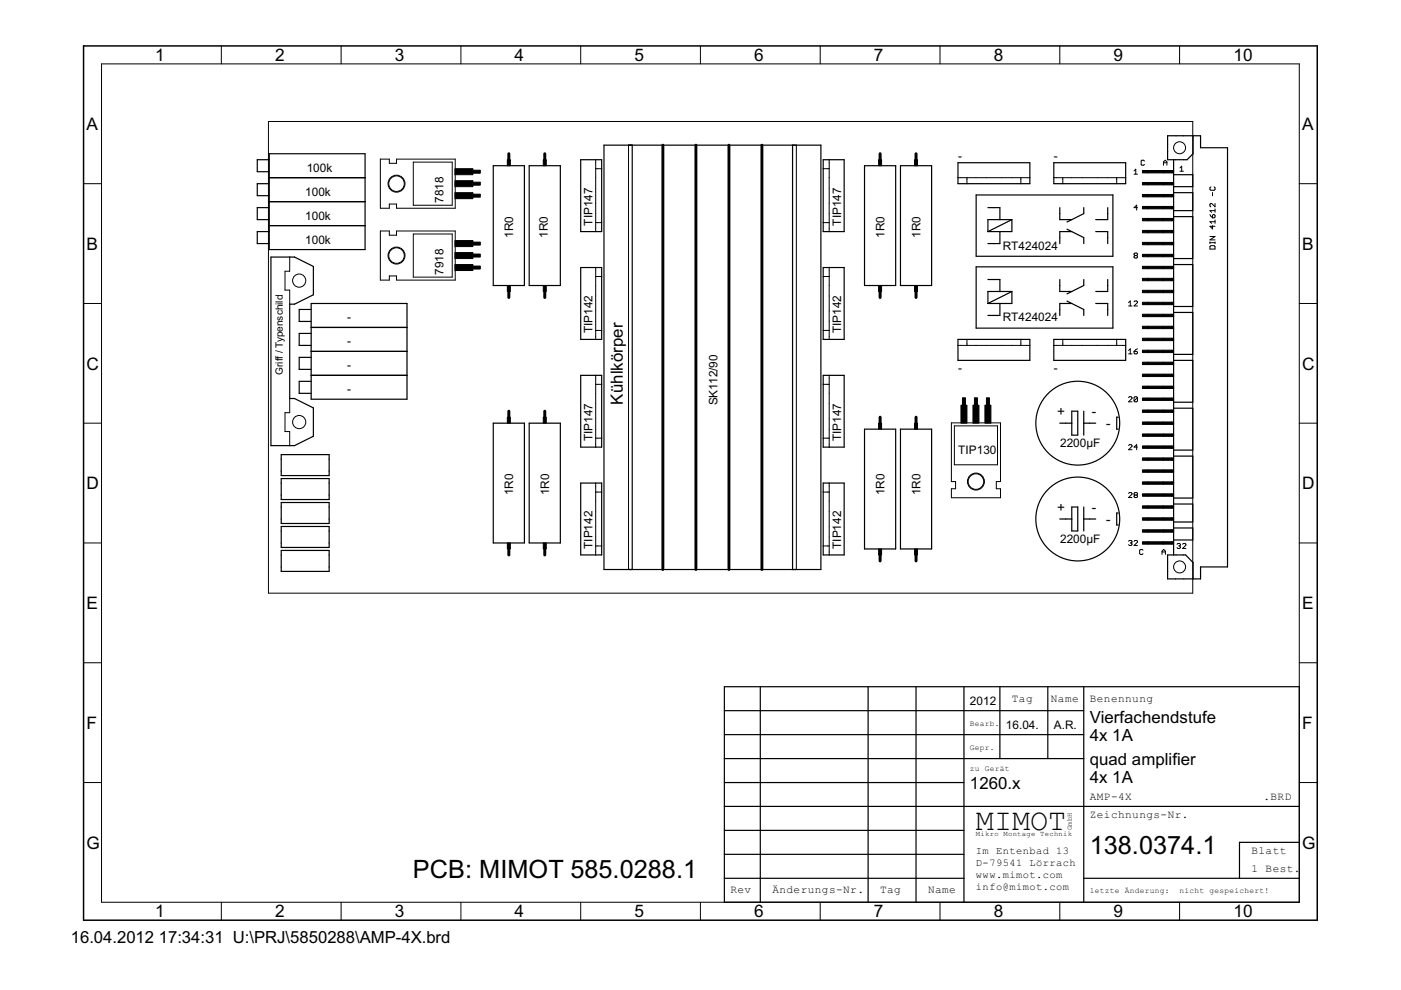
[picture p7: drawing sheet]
<svg xmlns="http://www.w3.org/2000/svg" width="297mm" height="210mm" viewBox="0 0 297 210" stroke-linecap="round" stroke-linejoin="round" font-family="sans-serif">
<g fill="#000" stroke="#000" stroke-width=".25">
<path d="M54.5 33.9v2.5zM54.5 33.9h2.6zM54.5 38.9v2.6zM54.5 38.9h2.6zM57.1 37.7h20.3zM54.5 36.4h2.6zM57.1 32.6v5.1zM57.1 37.7v5.1zM57.1 32.6h20.3zM77.4 32.6v5.1zM77.4 37.7v5.1zM104.6 35.1h6.6z"/>
<path d="M111.2 35.1v25.4zM112.2 35.1h6.6zM118.8 35.1v25.4zM123.1 33.9h3.2zM127.6 33.9v1.9zM127.6 35.8v11.4zM126.3 33.9h1.3zM128.1 30.8h5.9zM133.3 30.8h7.2zM133.3 30.8h.7zM140.5 30.8h7zM147.5 30.8h7.1z"/>
<path d="M154.6 30.8h6.9zM161.5 30.8h6.5zM168 30.8h6zM168 30.8v90zM168 30.8h.8zM174 30.8v90zM174.5 33.9v1.9zM174.5 33.9h1.3zM175.8 33.9h3.2zM179 33.9v15.2zM183.3 35.1h6.6zM189.9 35.1v25.4z"/>
<path d="M190.9 35.1h6.6zM197.5 35.1v25.4zM203.1 34.5v3.2zM203.1 37.7v1.2zM203.1 34.5h15.2zM203.1 38.9h1.9zM205 38.9h11.4zM216.4 38.9h1.9zM218.3 37.7v1.2zM218.3 34.5v3.2zM223.4 34.5v3.2zM223.4 37.7v1.2z"/>
<path d="M223.4 34.5h15.3zM223.4 38.9h1.9zM225.3 38.9h11.5zM236.8 38.9h1.9zM238.7 37.7v1.2zM238.7 34.5v3.2zM247.6 33.9h1.2zM247.6 28.8v1.8zM247.6 32.1v1.8zM247.6 30.6v1.5zM248.8 33.9v3.1zM248.8 37v2.6z"/>
<path d="M248.8 39.6v1.3zM248.8 33.9h.4zM249.2 33.9h1.8zM247.6 28.8h1.7zM249.3 28.8h1.6zM251 33.9h.7zM251.7 33.9l1.3-1.3zM252.9 37v2.6zM248.8 37h4.1zM248.8 39.6h4.1zM253 28.8v3.8zM250.9 28.8h2.1z"/>
<path d="M254.5 28.8v2.5zM253 28.8h1.5zM254.5 31.3h5.8zM54.5 44v2.6zM54.5 44h2.6zM54.5 49.1v2.5zM54.5 49.1h2.6zM57.1 42.8h20.3zM54.5 41.5h2.6zM57.1 47.8h20.3zM54.5 46.6h2.6zM57.1 42.8v5z"/>
<path d="M57.1 52.9h20.3zM54.5 51.6h2.6zM57.1 47.8v5.1zM57.4 54.5v40zM57.4 54.5h4zM61.4 54.5h1zM62.4 54.5l4 2zM77.4 42.8v5zM77.4 47.8v5.1zM123.1 49.1h3.2zM123.1 33.9v15.2zM126.3 49.1h1.3z"/>
<path d="M123.1 56.7h3.2zM127.6 47.2v1.9zM127.6 56.7v1.9zM127.6 58.6v11.5zM126.3 56.7h1.3zM174.5 47.2v1.9zM174.5 35.8v11.4zM174.5 49.1h1.3zM174.5 56.7v1.9zM175.8 49.1h3.2zM174.5 56.7h1.3zM175.8 56.7h3.2z"/>
<path d="M179 56.7v15.3zM207 54.3h29zM207 41.3v13zM207 56.6v13zM209.5 46.6v2.5zM209.5 49.1h2.5zM209.5 49.1l5-2.5zM209.5 51.6h1.2zM209.5 44h1.2zM209.5 59.3h1.2zM210.7 44h1.3zM210.7 59.3h1.3z"/>
<path d="M212 44v2.6zM209.5 46.6h2.5zM212 49.1h2.5zM212 49.1v2.5zM210.7 51.6h1.3zM212 59.3v2.5zM214.5 46.6v2.5zM212 46.6h2.5zM224.7 49.1v1.3zM224.7 49.1h2.5zM224.7 45.3v1.3zM224.7 46.6h2.5z"/>
<path d="M224.7 50.4v1.2zM224.7 44v1.3zM224.7 59.3v1.2zM226.2 48.6l3.6 1.8zM226.2 47.1l3.6-1.8zM229.8 50.4v1.2zM229.8 44v1.3zM229.8 59.3v1.2zM234.9 49.1v1.3zM232.3 49.1h2.6zM234.9 45.3v1.3zM232.3 46.6h2.6z"/>
<path d="M234.9 50.4v1.2zM234.9 44v1.3zM234.9 59.3v1.2zM236 41.3v13zM207 41.3h29zM207 56.6h29zM248.8 40.9v3.8zM248.8 44.7v1.2zM248.8 45.9v8.9zM248.8 54.8v1.3zM248.8 56.1v8.9zM248.8 40.9h4.1z"/>
<path d="M252.9 40.9v3.8zM248.8 44.7h4.1zM248.8 45.9h4.1zM252.9 45.9v8.9zM248.8 54.8h4.1zM248.8 56.1h4.1zM252.9 56.1v8.9zM61.4 64.5h1zM62.4 64.5l4-2zM63.4 65.6v2.6zM63.4 65.6h2.6zM63.4 70.7v2.5z"/>
<path d="M63.4 70.7h2.6zM63.4 75.8v2.5zM63.4 75.8h2.6zM66 69.4h20.3zM63.4 68.2h2.6zM66 64.3v5.1zM66 74.5h20.3zM63.4 73.2h2.6zM66 69.4v5.1zM66 79.6h20.3zM63.4 78.3h2.6zM66 74.5v5.1z"/>
<path d="M66 79.6v5zM66.4 56.5v6zM66 64.3h20.3zM86.3 64.3v5.1zM86.3 69.4v5.1zM86.3 74.5v5.1zM86.3 79.6v5zM104.6 35.1v25.4zM104.6 60.5h6.6zM112.2 35.1v25.4zM112.2 60.5h6.6zM123.1 72h3.2z"/>
<path d="M123.1 56.7v15.3zM126.3 72h1.3zM123.1 79.6h3.2zM127.6 70.1v1.9zM127.6 79.6v1.9zM126.3 79.6h1.3zM174.5 70.1v1.9zM174.5 58.6v11.5zM174.5 72h1.3zM175.8 72h3.2zM174.5 79.6h1.3zM175.8 79.6h3.2z"/>
<path d="M179 79.6v15.2zM183.3 35.1v25.4zM183.3 60.5h6.6zM190.9 35.1v25.4zM190.9 60.5h6.6zM203.1 72h1.9zM203.1 72v1.2zM203.1 73.2v3.2zM205 72h11.4zM207 69.6h29zM209.5 61.8v2.5zM209.5 64.3h2.5z"/>
<path d="M209.5 64.3l5-2.5zM209.5 66.9h1.2zM209.5 61.8h2.5zM212 64.3h2.5zM212 64.3v2.6zM210.7 66.9h1.3zM214.5 61.8v2.5zM212 61.8h2.5zM216.4 72h1.9zM218.3 73.2v3.2zM218.3 72v1.2zM203.1 76.4h15.2z"/>
<path d="M223.4 72h1.9zM223.4 72v1.2zM223.4 73.2v3.2zM224.7 64.3v1.3zM224.7 64.3h2.5zM224.7 60.5v1.3zM224.7 61.8h2.5zM224.7 65.6v1.3zM225.3 72h11.5zM226.2 63.8l3.6 1.8zM226.2 62.3l3.6-1.8zM229.8 65.6v1.3z"/>
<path d="M234.9 64.3v1.3zM232.3 64.3h2.6zM234.9 60.5v1.3zM232.3 61.8h2.6zM234.9 65.6v1.3zM236 56.6v13zM236.8 72h1.9zM238.7 73.2v3.2zM238.7 72v1.2zM223.4 76.4h15.3zM248.8 65v1.2zM248.8 66.2v8.9z"/>
<path d="M248.8 75.1v1.3zM248.8 76.4v8.9zM248.8 65h4.1zM248.8 66.2h4.1zM252.9 66.2v8.9zM248.8 75.1h4.1zM248.8 76.4h4.1zM252.9 76.4v8.9zM57.4 94.5h4zM59.6 96.4v.9zM59.6 99.9v.9zM59.6 97.3v2.6z"/>
<path d="M61.4 94.5h1zM61.4 64.5v20zM62.4 94.5l4-2zM61.4 84.5h1zM63.4 80.9v2.5zM63.4 80.9h2.6zM66 84.6h20.3zM63.4 83.4h2.6zM66.4 86.5v6zM62.4 84.5l4 2zM69.8 96.4v.9zM59.6 96.4h10.2z"/>
<path d="M69.8 97.3v2.6zM111.2 89.7v25.4zM104.6 89.7h6.6zM118.8 89.7v25.4zM112.2 89.7h6.6zM123.1 94.8h3.2zM123.1 79.6v15.2zM126.3 94.8h1.3zM127.6 81.5v11.4zM127.6 92.9v1.9zM174.5 92.9v1.9zM174.5 81.5v11.4z"/>
<path d="M174.5 79.6v1.9zM174.5 94.8h1.3zM175.8 94.8h3.2zM189.9 91v25.4zM183.3 91h6.6zM197.5 91v25.4zM190.9 91h6.6zM226 89.7h1.2zM224.7 89.7h1.3zM227.2 92.3h1.3zM227.2 89.7v2.6zM227.2 87.2v2.5z"/>
<path d="M228.5 87.2v5.1zM227.2 87.2h1.3zM229.8 87.2v2.5zM229.8 89.7h1.2zM229.8 89.7v2.6zM231 89.7h1.3zM236.8 88.5v2.5zM236.8 91h.3zM236.8 88.5h.3zM248.8 85.3v1.2zM248.8 86.5v8.9zM248.8 95.4v1.3z"/>
<path d="M248.8 96.7v8.9zM248.8 85.3h4.1zM248.8 86.5h4.1zM252.9 86.5v8.9zM248.8 95.4h4.1zM248.8 96.7h4.1zM252.9 96.7v8.9zM59.6 116.7v1zM59.6 100.8h10.2zM59.6 101.5v.9zM59.6 105v.9zM59.6 105.9h10.2z"/>
<path d="M59.6 106.5v1zM59.6 110v1zM59.6 111h10.2zM59.6 111.6v1zM59.6 115.1v1zM59.6 116.1h10.2zM59.6 117.7v2.5zM59.6 102.4v2.6zM59.6 107.5v2.5zM59.6 112.6v2.5zM69.8 116.7v1zM59.6 116.7h10.2z"/>
<path d="M69.8 99.9v.9zM69.8 101.5v.9zM59.6 101.5h10.2zM69.8 105v.9zM69.8 106.5v1zM59.6 106.5h10.2zM69.8 110v1zM69.8 111.6v1zM59.6 111.6h10.2zM69.8 115.1v1zM69.8 102.4v2.6zM69.8 107.5v2.5z"/>
<path d="M69.8 112.6v2.5zM104.6 115.1h6.6zM104.6 89.7v25.4zM112.2 115.1h6.6zM112.2 89.7v25.4zM123.1 117.7h3.2zM123.1 102.4v15.3zM126.3 117.7h1.3zM123.1 102.4h3.2zM127.6 102.4v1.9zM127.6 104.3v11.5zM127.6 115.8v1.9z"/>
<path d="M126.3 102.4h1.3zM174.5 115.8v1.9zM174.5 104.3v11.5zM174.5 102.4v1.9zM174.5 117.7h1.3zM174.5 102.4h1.3zM175.8 117.7h3.2zM175.8 102.4h3.2zM179 102.4v15.3zM183.3 116.4h6.6zM183.3 91v25.4zM190.9 116.4h6.6z"/>
<path d="M190.9 91v25.4zM226 110h1.2zM224.7 110h1.3zM227.2 112.6h1.3zM227.2 110v2.6zM227.2 107.5v2.5zM228.5 107.5v5.1zM227.2 107.5h1.3zM229.8 107.5v2.5zM229.8 110h1.2zM229.8 110v2.6zM231 110h1.3z"/>
<path d="M236.8 108.8v2.5zM236.8 111.3h.3zM236.8 108.8h.3zM247.6 117.7v1.6zM247.6 117.7h1.2zM248.8 105.6v1.3zM248.8 106.9v3.8zM248.8 110.7v1.2zM248.8 111.9v2.6zM248.8 114.5v3.2zM248.8 117.7h.5zM249.3 117.7h1.6z"/>
<path d="M250.9 117.7h.5zM248.8 105.6h4.1zM248.8 106.9h4.1zM252.9 106.9v3.8zM248.8 110.7h4.1zM248.8 111.9h4.1zM252.9 111.9v2.6zM248.8 114.5h4.1zM251.4 117.7l1.6 1.6zM253 119.3v3.4zM59.6 120.2v1zM59.6 121.2h10.2z"/>
<path d="M69.8 120.2v1zM69.8 117.7v2.5zM128.1 30.8v90zM133.3 120.8h.7zM128.1 120.8h5.9zM134 30.8v90zM134 120.8h6.5zM140.5 120.8h7zM147.5 120.8h7.1zM154.6 120.8h6.9zM161.5 120.8h6.5zM168 120.8h.8z"/>
<path d="M168 120.8h6zM247.6 121.1v1.6zM247.6 119.3v1.8zM247.6 122.7h1.6zM249.2 122.7h1.8zM253 122.7h1.5zM251 122.7h2zM254.5 120.2v2.5zM254.5 120.2h5.8zM260.3 31.3v88.9zM153.6 155.8h76.2zM161.2 145.6v45.7z"/>
<path d="M184.1 145.6v45.7zM194.2 145.6v45.7zM212 145.6v15.2zM222.2 145.6v15.2zM153.6 150.7h76.2zM229.8 145.6v15.2zM153.6 145.6h121.9zM153.6 171h121.9zM153.6 160.8v10.2zM153.6 145.6v15.2zM153.6 176.1h50.8zM153.6 165.9h50.8z"/>
<path d="M229.8 160.8v25.4zM153.6 160.8h76.2zM262.8 178.6v7.6zM262.8 178.6h12.7zM275.5 145.6v25.4zM153.6 181.1h50.8zM153.6 191.3h50.8zM153.6 186.2v5.1zM153.6 171v15.2zM153.6 186.2h50.8zM204.4 191.3h25.4zM204.4 186.2v5.1z"/>
<path d="M204.4 145.6v40.6zM229.8 191.3h45.7zM229.8 186.2v5.1zM229.8 186.2h45.7zM275.5 186.2v5.1zM275.5 171v15.2z"/>
</g>
<g fill="#000" stroke="#000" stroke-width=".21">
<path d="M21.5 13.5v177.8zM46.9 9.7v3.8zM72.3 9.7v3.8zM97.7 9.7v3.8zM123.1 9.7v3.8zM148.5 9.7v3.8zM173.9 9.7v3.8zM199.3 9.7v3.8zM224.7 9.7v3.8zM250.1 9.7v3.8zM21.5 13.5h254zM17.7 38.9h3.8z"/>
<path d="M56.9 25.8v100zM80.6 33.7v10.5zM82.5 33.7v.9zM80.6 33.7h1.9zM84.1 33.7v.9zM82.5 34.6h1.6zM87.6 34.4h8.3zM87.6 34.4v9.1zM84.1 33.7h12.4zM126.3 37.7v2.2zM126.3 33.9v.6zM126.3 34.5v1.3z"/>
<path d="M126.3 35.8v1.9zM126.3 39.9v3.2zM126.6 35.8h1zM126.3 35.8h.3zM133.3 30.8v90zM168.8 30.8v90zM174.5 35.8h1zM175.5 35.8h.3zM175.8 37.7v2.2zM175.8 33.9v.6zM175.8 35.8v1.9zM175.8 34.5v1.3z"/>
<path d="M203.1 37.7h.6zM205 38v.9zM203.7 37.7h1.3zM205 37.7v.3zM205 37.7h1.9zM206.9 37.7h2.2zM209.1 37.7h3.2zM212.3 37.7h2.2zM216.4 38v.9zM214.5 37.7h1.9zM216.4 37.7v.3zM216.4 37.7h1.3z"/>
<path d="M217.7 37.7h.6zM223.4 37.7h.7zM225.3 38v.9zM224.1 37.7h1.2zM225.3 37.7v.3zM225.3 37.7h1.9zM227.2 37.7h2.3zM229.5 37.7h3.1zM232.6 37.7h2.3zM236.8 38v.9zM234.9 37.7h1.9zM236.8 37.7v.3z"/>
<path d="M236.8 37.7h1.2zM238 37.7h.7zM240.4 36.2l.4-.3zM240.4 36.9h.8zM240.8 35.9v1zM241.9 34.1v.8zM241.9 34.9l.2 .1zM242.1 34l-.2 .1zM242.1 35h.4zM242.1 34h.4zM242.5 35l.1-.1zM242.5 34l.1 .1z"/>
<path d="M246.7 34.3v.7zM246.7 34.3l.3-.3zM246.7 34.5h.7zM247 34l.4 .3zM247.4 34.3v.7zM250.2 35.6l.3-.4zM250.2 36.3h.7zM250.5 35.2v1.1zM56.9 25.8h196zM256.5 39.8v.4zM256.7 39.6l-.2 .2zM257.4 39.6l.2 .2z"/>
<path d="M275.5 38.9h3.8zM60.4 57.5h1zM61.4 54.5v3zM80.6 49v10.4zM82.5 43.3v.9zM80.6 44.2h1.9zM82.5 49v.9zM80.6 49h1.9zM82.5 58.5v.9zM80.6 59.4h1.9zM84.1 43.3v.9zM82.5 43.3h1.6z"/>
<path d="M84.1 49v.9zM82.5 49.9h1.6zM84.1 58.5v.9zM82.5 58.5h1.6zM87.6 49.6h8.3zM87.6 49.6v9.2zM95.9 34.4v9.1zM87.6 43.5h8.3zM95.9 49.6v9.2zM87.6 58.8h8.3zM96.5 33.7v10.5zM84.1 44.2h12.4z"/>
<path d="M96.5 49v10.4zM84.1 49h12.4zM84.1 59.4h12.4zM126.3 43.1v2.2zM126.3 48.5v.6zM126.3 56.7v.7zM126.3 45.3v1.9zM126.3 47.2v1.3zM126.3 57.4v1.2zM126.3 58.6v1.9zM126.6 47.2h1zM126.6 58.6h1z"/>
<path d="M126.3 47.2h.3zM126.3 58.6h.3zM174.5 47.2h1zM174.5 58.6h1zM175.5 47.2h.3zM175.5 58.6h.3zM175.8 43.1v2.2zM175.8 48.5v.6zM175.8 56.7v.7zM175.8 47.2v1.3zM175.8 45.3v1.9zM175.8 39.9v3.2z"/>
<path d="M175.8 57.4v1.2zM240.4 44h.8zM240.4 53.8l.2-.1zM240.4 54.4v.1zM240.4 54.4l.2-.2zM240.4 53.8v.2zM240.6 53.7h.4zM240.4 54.5l.2 .2zM240.4 54l.2 .2zM240.6 54.2h.4zM241 43.5v1.1zM240.4 44l.6-.5z"/>
<path d="M241 53.7l.2 .1zM241 54.2l.2 .2zM240.6 54.7h.4zM241.2 53.8v.2zM241.2 54l-.2 .2zM241.2 54.4v.1zM241.2 54.5l-.2 .2zM256.5 52.8h1.1zM256.5 52.3v.5zM256.5 51.3v.3zM256.5 50.9l1.1-.8zM256.5 48l.6 .5z"/>
<path d="M256.5 47h1.1zM256.5 45.5l.2 .3zM256.5 44.7h1.1zM256.5 43.3v.4zM256.5 43.7l.2 .2zM256.5 40.2l.2 .1zM256.7 52.1l-.2 .2zM256.7 45.8l.4 .4zM256.5 43.3l.2-.2zM256.7 40.3h.7zM256.5 47l.4 .3zM256.5 44.7l.4 .3z"/>
<path d="M256.7 43.1h.2zM257.1 47.8v.7zM257.1 46.2h.3zM257.1 45.7v.5zM257.1 40.8v.7zM257.2 45.5l-.1 .2zM256.7 52.1h.7zM257.4 46.2l.2-.2zM257.2 45.5h.2zM257.4 40.3l.2-.1zM257.6 52.3v.5zM257.4 52.1l.2 .2z"/>
<path d="M257.6 51.3v.3zM256.5 51.5h1.1zM256.5 50.9h1.1zM256.5 50.1h1.1zM256.5 48h1.1zM257.6 46.6v.7zM257.6 45.7v.3zM257.4 45.5l.2 .2zM257.6 44.3v.7zM257.6 43.1v.8zM256.9 43.1l.7 .8zM257.6 39.8v.4z"/>
<path d="M17.7 64.3h3.8zM60.4 57.5v4zM61.4 61.5v3zM60.4 61.5h1zM126.3 60.5v2.3zM126.3 65.9v2.3zM126.3 71.3v.7zM126.3 79.6v.6zM126.3 62.8v3.1zM126.3 68.2v1.9zM126.3 70.1v1.2zM126.6 70.1h1z"/>
<path d="M126.3 70.1h.3zM174.5 70.1h1zM175.5 70.1h.3zM175.8 65.9v2.3zM175.8 60.5v2.3zM175.8 71.3v.7zM175.8 70.1v1.2zM175.8 68.2v1.9zM175.8 62.8v3.1zM175.8 58.6v1.9zM203.1 73.2h.6zM203.7 73.2h1.3z"/>
<path d="M205 72v.9zM205 73.2h1.9zM205 72.9v.3zM206.9 73.2h2.2zM209.1 73.2h3.2zM212.3 73.2h2.2zM214.5 73.2h1.9zM216.4 72v.9zM216.4 73.2h1.3zM216.4 72.9v.3zM217.7 73.2h.6zM223.4 73.2h.7z"/>
<path d="M224.1 73.2h1.2zM225.3 72v.9zM225.3 73.2h1.9zM225.3 72.9v.3zM227.2 73.2h2.3zM229.5 73.2h3.1zM232.6 73.2h2.3zM234.9 73.2h1.9zM236.8 72v.9zM236.8 73.2h1.2zM236.8 72.9v.3zM238 73.2h.7z"/>
<path d="M239.3 64.2l.3-.4zM239.3 64.9h.7zM239.3 74.3l.3-.3zM239.3 75h.7zM239.6 63.8v1.1zM239.6 74v1zM240.4 64.9l.8-.7zM240.4 74.5v.3zM240.4 74.8l.2 .2zM240.4 64l.2-.2zM240.6 75h.4zM240.4 74.5l.4-.4z"/>
<path d="M240.6 63.8h.4zM241.2 74.8l-.2 .2zM240.4 74.5h.6zM240.4 64.9h.8zM241.2 64v.2zM241 63.8l.2 .2zM240.8 74.1l.4-.1zM241.2 74.7v.1zM241 74.5l.2 .2zM275.5 64.3h3.8zM17.7 89.7h3.8zM60.4 87.5v4z"/>
<path d="M60.4 91.5h1zM61.4 84.5v3zM60.4 87.5h1zM61.4 91.5v3zM126.3 83.4v2.2zM126.3 88.8v2.2zM126.3 94.2v.6zM126.3 80.2v1.3zM126.3 81.5v1.9zM126.3 85.6v3.2zM126.3 91v1.9zM126.3 92.9v1.3z"/>
<path d="M126.6 92.9h1zM126.6 81.5h1zM126.3 81.5h.3zM126.3 92.9h.3zM174.5 81.5h1zM174.5 92.9h1zM175.5 92.9h.3zM175.5 81.5h.3zM175.8 88.8v2.2zM175.8 83.4v2.2zM175.8 94.2v.6zM175.8 79.6v.6z"/>
<path d="M175.8 92.9v1.3zM175.8 91v1.9zM175.8 85.6v3.2zM175.8 81.5v1.9zM175.8 80.2v1.3zM201.7 89.7v12.4zM202.3 90.3v8.2zM202.3 98.5h9.2zM202.3 90.3h9.2zM211.5 90.3v8.2zM201.7 89.7h10.4zM212.1 89.7v12.4z"/>
<path d="M239.3 85.2l.7-.7zM239.3 95.4l.7-.8zM239.4 84.1l-.1 .2zM239.4 94.3l-.1 .2zM239.4 84.1h.4zM239.4 94.3h.4zM239.3 85.2h.7zM240 84.3v.2zM239.8 84.1l.2 .2zM239.3 95.4h.7zM240 94.5v.1zM239.8 94.3l.2 .2z"/>
<path d="M240.4 84.3v.7zM240.4 84.3l.2-.2zM240.4 85l.8-.7zM240.4 94.8h.8zM240.6 84.1h.4zM240.4 85l.2 .2zM241 84.1l.2 .2zM240.6 85.2h.4zM241 94.3v1.1zM240.4 94.8l.6-.5zM241.2 84.3v.7zM241.2 85l-.2 .2z"/>
<path d="M275.5 89.7h3.8zM17.7 115.1h3.8zM126.3 106.2v2.3zM126.3 111.6v2.3zM126.3 102.4v.7zM126.3 117v.7zM126.3 103.1v1.2zM126.3 104.3v1.9zM126.3 108.5v3.1zM126.3 113.9v1.9zM126.3 115.8v1.2zM126.6 115.8h1z"/>
<path d="M126.6 104.3h1zM126.3 104.3h.3zM126.3 115.8h.3zM174.5 104.3h1zM174.5 115.8h1zM175.5 115.8h.3zM175.5 104.3h.3zM175.8 111.6v2.3zM175.8 106.2v2.3zM175.8 117v.7zM175.8 102.4v.7zM175.8 115.8v1.2z"/>
<path d="M175.8 113.9v1.9zM175.8 108.5v3.1zM175.8 104.3v1.9zM175.8 103.1v1.2zM201.7 105.5h10.4zM201.7 102.1h.9zM201.7 103.6v1.9zM202.6 102.1v1.5zM201.7 103.6h.9zM211.2 102.1v1.5zM211.2 103.6h.9zM211.2 102.1h.9z"/>
<path d="M212.1 103.6v1.9zM239.3 105.5l.7-.7zM239.3 114.8l.1-.2zM239.4 104.4l-.1 .2zM239.4 114.6h.4zM239.3 115.5l.1 .2zM239.4 104.4h.4zM239.8 114.6l.2 .2zM239.6 115.1h.2zM239.8 115.1l.2 .2zM239.4 115.7h.4zM239.3 105.5h.7z"/>
<path d="M240 104.6v.2zM239.8 104.4l.2 .2zM240 114.8v.2zM239.8 115.1l.2-.1zM240 115.3v.2zM239.8 115.7l.2-.2zM240.4 104.6l.2-.2zM240.4 105.2v.1zM240.4 105.2l.2-.2zM240.4 104.6v.2zM240.4 115.7l.8-.7zM240.6 104.4h.4z"/>
<path d="M240.4 105.3l.2 .2zM240.4 104.8l.2 .2zM240.6 105h.4zM240.4 114.8l.2-.2zM241 104.4l.2 .2zM241 105l.2 .2zM240.6 105.5h.4zM240.6 114.6h.4zM241.2 104.6v.2zM241.2 104.8l-.2 .2zM241.2 105.2v.1zM241.2 105.3l-.2 .2z"/>
<path d="M240.4 115.7h.8zM241.2 114.8v.2zM241 114.6l.2 .2zM241.6 116.7v.7zM241.6 117.4l.2 .2zM241.8 116.5l-.2 .2zM241.8 117.6h.4zM241.8 116.5h.4zM242.2 117.6l.1-.2zM242.2 116.5l.1 .2zM246.4 116.9v.7zM246.4 116.9l.3-.4z"/>
<path d="M246.4 117h.7zM246.7 116.5l.4 .4zM247.1 116.9v.7zM249.5 115.4l.2-.2zM249.7 115.2h.4zM249.5 116.1l.2 .2zM250.1 115.2l.2 .2zM249.9 115.8h.2zM250.1 115.8l.2 .1zM249.7 116.3h.4zM250.3 115.4v.2zM250.1 115.8l.2-.2z"/>
<path d="M250.3 115.9v.2zM250.3 116.1l-.2 .2zM250.7 116.3l.7-.7zM250.7 115.4l.2-.2zM250.9 115.2h.4zM250.7 116.3h.7zM251.4 115.4v.2zM251.3 115.2l.1 .2zM275.5 115.1h3.8zM56.9 125.8h196zM252.9 25.8v100zM17.7 140.5h3.8z"/>
<path d="M275.5 140.5h3.8zM17.7 165.9h3.8zM275.5 165.9h3.8zM21.5 191.3h254zM46.9 191.3v3.8zM72.3 191.3v3.8zM97.7 191.3v3.8zM123.1 191.3v3.8zM148.5 191.3v3.8zM173.9 191.3v3.8zM199.3 191.3v3.8zM224.7 191.3v3.8z"/>
<path d="M250.1 191.3v3.8zM275.5 13.5v177.8z"/>
</g>
<g fill="#000" stroke="#000" stroke-width=".21">
<path d="M96.5 38.3h3.8v1.3h-3.8zM96.5 35.8h3.8v1.2h-3.8zM100.3 38.6h1.5v.7h-1.5zM100.3 36.1h1.5v.6h-1.5zM107.6 33.9h.6v1.2h-.6zM115.2 33.9h.6v1.2h-.6zM186.3 33.9h.6v1.2h-.6zM193.9 33.9h.6v1.2h-.6zM242.2 36.2h1.2v.5h-1.2zM242.2 38.7h1.2v.5h-1.2zM243.4 38.7h3.3v.5h-3.3zM243.4 36.2h3.3v.5h-3.3z"/>
<path d="M246.7 36.2h1.7v.5h-1.7zM246.7 38.7h1.7v.5h-1.7zM248.4 36.2h.4v.5h-.4zM248.4 38.7h.4v.5h-.4zM96.5 40.9h3.8v1.2h-3.8zM96.5 53.5h3.8v1.3h-3.8zM96.5 56.1h3.8v1.3h-3.8zM96.5 51h3.8v1.3h-3.8zM100.3 41.2h1.5v.6h-1.5zM100.3 56.4h1.5v.6h-1.5zM100.3 53.9h1.5v.6h-1.5zM100.3 51.3h1.5v.7h-1.5z"/>
<path d="M242.2 41.2h1.2v.5h-1.2zM242.2 43.8h1.2v.5h-1.2zM242.2 46.3h1.2v.5h-1.2zM242.2 48.9h1.2v.5h-1.2zM242.2 51.4h1.2v.5h-1.2zM242.2 53.9h1.2v.5h-1.2zM242.2 56.5h1.2v.5h-1.2zM242.2 59h1.2v.5h-1.2zM243.4 59h3.3v.5h-3.3zM243.4 56.5h3.3v.5h-3.3zM243.4 53.9h3.3v.5h-3.3zM243.4 51.4h3.3v.5h-3.3z"/>
<path d="M243.4 48.9h3.3v.5h-3.3zM243.4 46.3h3.3v.5h-3.3zM243.4 43.8h3.3v.5h-3.3zM243.4 41.2h3.3v.5h-3.3zM246.7 41.2h1.7v.5h-1.7zM246.7 43.8h1.7v.5h-1.7zM246.7 46.3h1.7v.5h-1.7zM246.7 48.9h1.7v.5h-1.7zM246.7 51.4h1.7v.5h-1.7zM246.7 53.9h1.7v.5h-1.7zM246.7 56.5h1.7v.5h-1.7zM246.7 59h1.7v.5h-1.7z"/>
<path d="M248.4 41.2h.4v.5h-.4zM248.4 43.8h.4v.5h-.4zM248.4 46.3h.4v.5h-.4zM248.4 48.9h.4v.5h-.4zM248.4 51.4h.4v.5h-.4zM248.4 53.9h.4v.5h-.4zM248.4 56.5h.4v.5h-.4zM248.4 59h.4v.5h-.4zM107.6 60.5h.6v1.3h-.6zM115.2 60.5h.6v1.3h-.6zM186.3 60.5h.6v1.3h-.6zM193.9 60.5h.6v1.3h-.6z"/>
<path d="M242.2 61.6h1.2v.5h-1.2zM242.2 64.1h1.2v.5h-1.2zM242.2 66.6h1.2v.5h-1.2zM242.2 69.2h1.2v.5h-1.2zM242.2 71.7h1.2v.5h-1.2zM242.2 74.2h1.2v.6h-1.2zM242.2 76.8h1.2v.5h-1.2zM242.2 79.3h1.2v.5h-1.2zM243.4 74.2h3.3v.6h-3.3zM243.4 71.7h3.3v.5h-3.3zM243.4 69.2h3.3v.5h-3.3zM243.4 66.6h3.3v.5h-3.3z"/>
<path d="M243.4 64.1h3.3v.5h-3.3zM243.4 61.6h3.3v.5h-3.3zM243.4 76.8h3.3v.5h-3.3zM243.4 79.3h3.3v.5h-3.3zM246.7 61.6h1.7v.5h-1.7zM246.7 64.1h1.7v.5h-1.7zM246.7 66.6h1.7v.5h-1.7zM246.7 69.2h1.7v.5h-1.7zM246.7 71.7h1.7v.5h-1.7zM246.7 74.2h1.7v.6h-1.7zM246.7 76.8h1.7v.5h-1.7zM246.7 79.3h1.7v.5h-1.7z"/>
<path d="M248.4 61.6h.4v.5h-.4zM248.4 64.1h.4v.5h-.4zM248.4 66.6h.4v.5h-.4zM248.4 69.2h.4v.5h-.4zM248.4 71.7h.4v.5h-.4zM248.4 74.2h.4v.6h-.4zM248.4 76.8h.4v.5h-.4zM248.4 79.3h.4v.5h-.4zM107.6 88.5h.6v1.2h-.6zM115.2 88.5h.6v1.2h-.6zM186.3 89.7h.6v1.3h-.6zM193.9 89.7h.6v1.3h-.6z"/>
<path d="M203.7 85.9h1.3v3.8h-1.3zM204.1 84.3h.6v1.6h-.6zM206.3 85.9h1.3v3.8h-1.3zM206.6 84.3h.6v1.6h-.6zM208.8 85.9h1.3v3.8h-1.3zM209.1 84.3h.7v1.6h-.7zM242.2 81.9h1.2v.5h-1.2zM242.2 84.4h1.2v.5h-1.2zM242.2 86.9h1.2v.5h-1.2zM242.2 92h1.2v.5h-1.2zM242.2 89.5h1.2v.5h-1.2zM242.2 94.5h1.2v.6h-1.2z"/>
<path d="M242.2 97.1h1.2v.5h-1.2zM242.2 99.6h1.2v.5h-1.2zM243.4 81.9h3.3v.5h-3.3zM243.4 84.4h3.3v.5h-3.3zM243.4 86.9h3.3v.5h-3.3zM243.4 89.5h3.3v.5h-3.3zM243.4 92h3.3v.5h-3.3zM243.4 94.5h3.3v.6h-3.3zM243.4 97.1h3.3v.5h-3.3zM243.4 99.6h3.3v.5h-3.3zM246.7 81.9h1.7v.5h-1.7zM246.7 84.4h1.7v.5h-1.7z"/>
<path d="M246.7 86.9h1.7v.5h-1.7zM246.7 92h1.7v.5h-1.7zM246.7 89.5h1.7v.5h-1.7zM246.7 94.5h1.7v.6h-1.7zM246.7 97.1h1.7v.5h-1.7zM246.7 99.6h1.7v.5h-1.7zM248.4 81.9h.4v.5h-.4zM248.4 84.4h.4v.5h-.4zM248.4 86.9h.4v.5h-.4zM248.4 89.5h.4v.5h-.4zM248.4 92h.4v.5h-.4zM248.4 94.5h.4v.6h-.4z"/>
<path d="M248.4 97.1h.4v.5h-.4zM248.4 99.6h.4v.5h-.4zM107.6 115.1h.6v1.3h-.6zM115.2 115.1h.6v1.3h-.6zM186.3 116.4h.6v1.3h-.6zM193.9 116.4h.6v1.3h-.6zM242.2 102.2h1.2v.5h-1.2zM242.2 104.7h1.2v.5h-1.2zM242.2 107.2h1.2v.6h-1.2zM242.2 109.8h1.2v.5h-1.2zM242.2 112.3h1.2v.5h-1.2zM242.2 114.9h1.2v.5h-1.2z"/>
<path d="M243.4 102.2h3.3v.5h-3.3zM243.4 104.7h3.3v.5h-3.3zM243.4 107.2h3.3v.6h-3.3zM243.4 109.8h3.3v.5h-3.3zM243.4 112.3h3.3v.5h-3.3zM243.4 114.9h3.3v.5h-3.3zM246.7 102.2h1.7v.5h-1.7zM246.7 104.7h1.7v.5h-1.7zM246.7 107.2h1.7v.6h-1.7zM246.7 109.8h1.7v.5h-1.7zM246.7 112.3h1.7v.5h-1.7zM246.7 114.9h1.7v.5h-1.7z"/>
<path d="M248.4 102.2h.4v.5h-.4zM248.4 104.7h.4v.5h-.4zM248.4 107.2h.4v.6h-.4zM248.4 109.8h.4v.5h-.4zM248.4 112.3h.4v.5h-.4zM248.4 114.9h.4v.5h-.4z"/>
</g>
<g fill="none" stroke="#000" stroke-width=".21">
<circle cx="84.1" cy="38.9" r="1.8"/>
<circle cx="84.1" cy="38.9" r="1.65"/>
<circle cx="250.1" cy="31.3" r="1.27"/>
<circle cx="63.4" cy="59.5" r="1.4"/>
<circle cx="84.1" cy="54.2" r="1.8"/>
<circle cx="84.1" cy="54.2" r="1.65"/>
<circle cx="63.4" cy="89.5" r="1.4"/>
<circle cx="206.9" cy="102.1" r="1.8"/>
<circle cx="206.9" cy="102.1" r="1.65"/>
<circle cx="250.1" cy="120.2" r="1.27"/>
</g>
<g fill="none" stroke="#000" stroke-width=".25">
<circle cx="228.5" cy="89.7" r="8.9"/>
<circle cx="228.5" cy="110" r="8.9"/>
</g>
<path d="M154.6 30.8v90zM161.5 30.8v90zM140.5 30.8v90zM147.5 30.8v90z" fill="#000" stroke="#000" stroke-width=".61"/>
<g fill="#000" stroke="#000" stroke-width=".63">
<path d="M107.9 32.6v1.6zM115.5 32.6v1.6zM186.6 32.6v1.6zM194.2 32.6v1.6zM107.9 61.5v1.6zM115.5 61.5v1.6zM186.6 61.5v1.6zM194.2 61.5v1.6zM107.9 87.2v1.6zM115.5 87.2v1.6zM186.6 88.5v1.5zM194.2 88.5v1.5z"/>
<path d="M107.9 116.1v1.6zM115.5 116.1v1.6zM186.6 117.3v1.6zM194.2 117.3v1.6z"/>
</g>
<path d="M17.7 9.7v185.4zM17.7 9.7h261.6zM17.7 195.1h261.6zM279.3 9.7v185.4z" fill="#000" stroke="#000" stroke-width=".32"/>
<text font-size="7.2" x="206.9" y="176.1">MIMOT</text>
<g font-size="6">
<text x="231.1" y="181.2">138.0374.1</text>
<text x="87.6" y="186.2">PCB: MIMOT 585.0288.1</text>
</g>
<g font-size="4.1">
<text x="32.9" y="13">1</text>
<text x="58.3" y="13">2</text>
<text x="83.7" y="13">3</text>
<text x="109.1" y="13">4</text>
<text x="134.5" y="13">5</text>
<text x="159.9" y="13">6</text>
<text x="185.3" y="13">7</text>
<text x="210.7" y="13">8</text>
<text x="236.1" y="13">9</text>
<text x="261.5" y="13">10</text>
<text x="18.3" y="27.6">A</text>
<text x="276.1" y="27.6">A</text>
<text x="18.3" y="52.9">B</text>
<text x="276.1" y="52.9">B</text>
<text x="18.3" y="78.3">C</text>
<text x="276.1" y="78.3">C</text>
<text x="18.3" y="103.7">D</text>
<text x="276.1" y="103.7">D</text>
<text x="18.3" y="129.1">E</text>
<text x="276.1" y="129.1">E</text>
<text x="18.3" y="154.5">F</text>
<text x="276.1" y="154.5">F</text>
<text x="18.3" y="179.9">G</text>
<text x="276.1" y="179.9">G</text>
<text x="32.9" y="194.5">1</text>
<text x="58.3" y="194.5">2</text>
<text x="83.7" y="194.5">3</text>
<text x="109.1" y="194.5">4</text>
<text x="134.5" y="194.5">5</text>
<text x="159.9" y="194.5">6</text>
<text x="185.3" y="194.5">7</text>
<text x="210.7" y="194.5">8</text>
<text x="236.1" y="194.5">9</text>
<text x="261.5" y="194.5">10</text>
</g>
<g font-size="4">
<text x="132.1" y="85.8" transform="rotate(-90 132.1 85.8)">Kühlkörper</text>
<text x="231.1" y="153.2">Vierfachendstufe</text>
<text x="231.1" y="157">4x 1A</text>
<text x="205.7" y="167.2">1260.x</text>
<text x="231.1" y="162.1">quad amplifier</text>
<text x="231.1" y="165.9">4x 1A</text>
<text x="15" y="199.9">16.04.2012 17:34:31 U:\PRJ\5850288\AMP-4X.brd</text>
</g>
<g font-size="3.2">
<text x="224.1" y="88.3">+</text>
<text x="231.5" y="88.3">-</text>
<text x="234.5" y="90.7">-</text>
<text x="224.1" y="108.6">+</text>
<text x="231.5" y="108.6">-</text>
<text x="234.5" y="111">-</text>
</g>
<g font-size="2.8">
<text x="203.1" y="33.9">-</text>
<text x="223.4" y="33.9">-</text>
<text x="64.7" y="41.5">100k</text>
<text x="65" y="36.4">100k</text>
<text x="64.7" y="46.6">100k</text>
<text x="94.1" y="43" transform="rotate(-90 94.1 43)">7818</text>
<text x="125.7" y="47.8" transform="rotate(-90 125.7 47.8)">TIP147</text>
<text x="178.4" y="47.8" transform="rotate(-90 178.4 47.8)">TIP147</text>
<text x="64.7" y="51.6">100k</text>
<text x="108.8" y="50.4" transform="rotate(-90 108.8 50.4)">1R0</text>
<text x="116.1" y="50.4" transform="rotate(-90 116.1 50.4)">1R0</text>
<text x="187.6" y="50.4" transform="rotate(-90 187.6 50.4)">1R0</text>
<text x="195.2" y="50.4" transform="rotate(-90 195.2 50.4)">1R0</text>
<text x="212.6" y="52.9">RT424024</text>
<text x="94.1" y="58.2" transform="rotate(-90 94.1 58.2)">7918</text>
<text x="73.6" y="68.2">-</text>
<text x="125.7" y="70.7" transform="rotate(-90 125.7 70.7)">TIP142</text>
<text x="178.4" y="70.7" transform="rotate(-90 178.4 70.7)">TIP142</text>
<text x="212.6" y="68.2">RT424024</text>
<text x="73.6" y="73.2">-</text>
<text x="73.6" y="78.3">-</text>
<text x="73.6" y="83.4">-</text>
<text x="203.1" y="78.9">-</text>
<text x="223.4" y="78.9">-</text>
<text x="152.1" y="86" transform="rotate(-90 152.1 86)">SK112/90</text>
<text x="125.7" y="93.5" transform="rotate(-90 125.7 93.5)">TIP147</text>
<text x="178.4" y="93.5" transform="rotate(-90 178.4 93.5)">TIP147</text>
<text x="224.8" y="94.8">2200µF</text>
<text x="203.2" y="96.2">TIP130</text>
<text x="108.8" y="105" transform="rotate(-90 108.8 105)">1R0</text>
<text x="116.5" y="105" transform="rotate(-90 116.5 105)">1R0</text>
<text x="187.6" y="105" transform="rotate(-90 187.6 105)">1R0</text>
<text x="195.2" y="105" transform="rotate(-90 195.2 105)">1R0</text>
<text x="125.7" y="116.4" transform="rotate(-90 125.7 116.4)">TIP142</text>
<text x="178.4" y="116.4" transform="rotate(-90 178.4 116.4)">TIP142</text>
<text x="224.8" y="115.1">2200µF</text>
<text x="205.7" y="149.4">2012</text>
<text x="213.3" y="154.5">16.04.</text>
<text x="223.4" y="154.5">A.R.</text>
</g>
<g font-size="2.6">
<text x="214.5" y="148.8">Tag</text>
<text x="222.8" y="148.8">Name</text>
<text x="231.1" y="148.8">Benennung</text>
<text x="231.1" y="173.5">Zeichnungs-Nr.</text>
<text x="231.1" y="169.7">AMP-4X</text>
<text x="267.9" y="169.7">.BRD</text>
<text x="265.3" y="181.2">Blatt</text>
<text x="265.3" y="185">1 Best.</text>
<text x="154.9" y="189.4">Rev</text>
<text x="163.8" y="189.4">Änderungs-Nr.</text>
<text x="186.6" y="189.4">Tag</text>
<text x="196.8" y="189.4">Name</text>
</g>
<g font-size="2.5">
<text x="206.9" y="181.2">Im Entenbad 13</text>
<text x="206.9" y="183.7">D-79541 Lörrach</text>
<text x="206.9" y="186.2">www.mimot.com</text>
<text x="206.9" y="188.8">info@mimot.com</text>
</g>
<text font-size="2.4" x="60" y="79.5" transform="rotate(-90 60 79.5)">Griff / Typenschild</text>
<g font-size="1.9">
<text x="205.7" y="153.9">Bearb.</text>
<text x="205.7" y="158.9">Gepr.</text>
<text x="205.7" y="163.4">zu Gerät</text>
<text x="231.1" y="189.4">letzte Änderung:</text>
<text x="250.1" y="189.4">nicht gespeichert!</text>
</g>
<g font-size="1.7">
<text x="206.9" y="177.3">Mikro Montage Technik</text>
<text x="227.2" y="176.1" transform="rotate(-90 227.2 176.1)">GmbH</text>
</g>
</svg>
